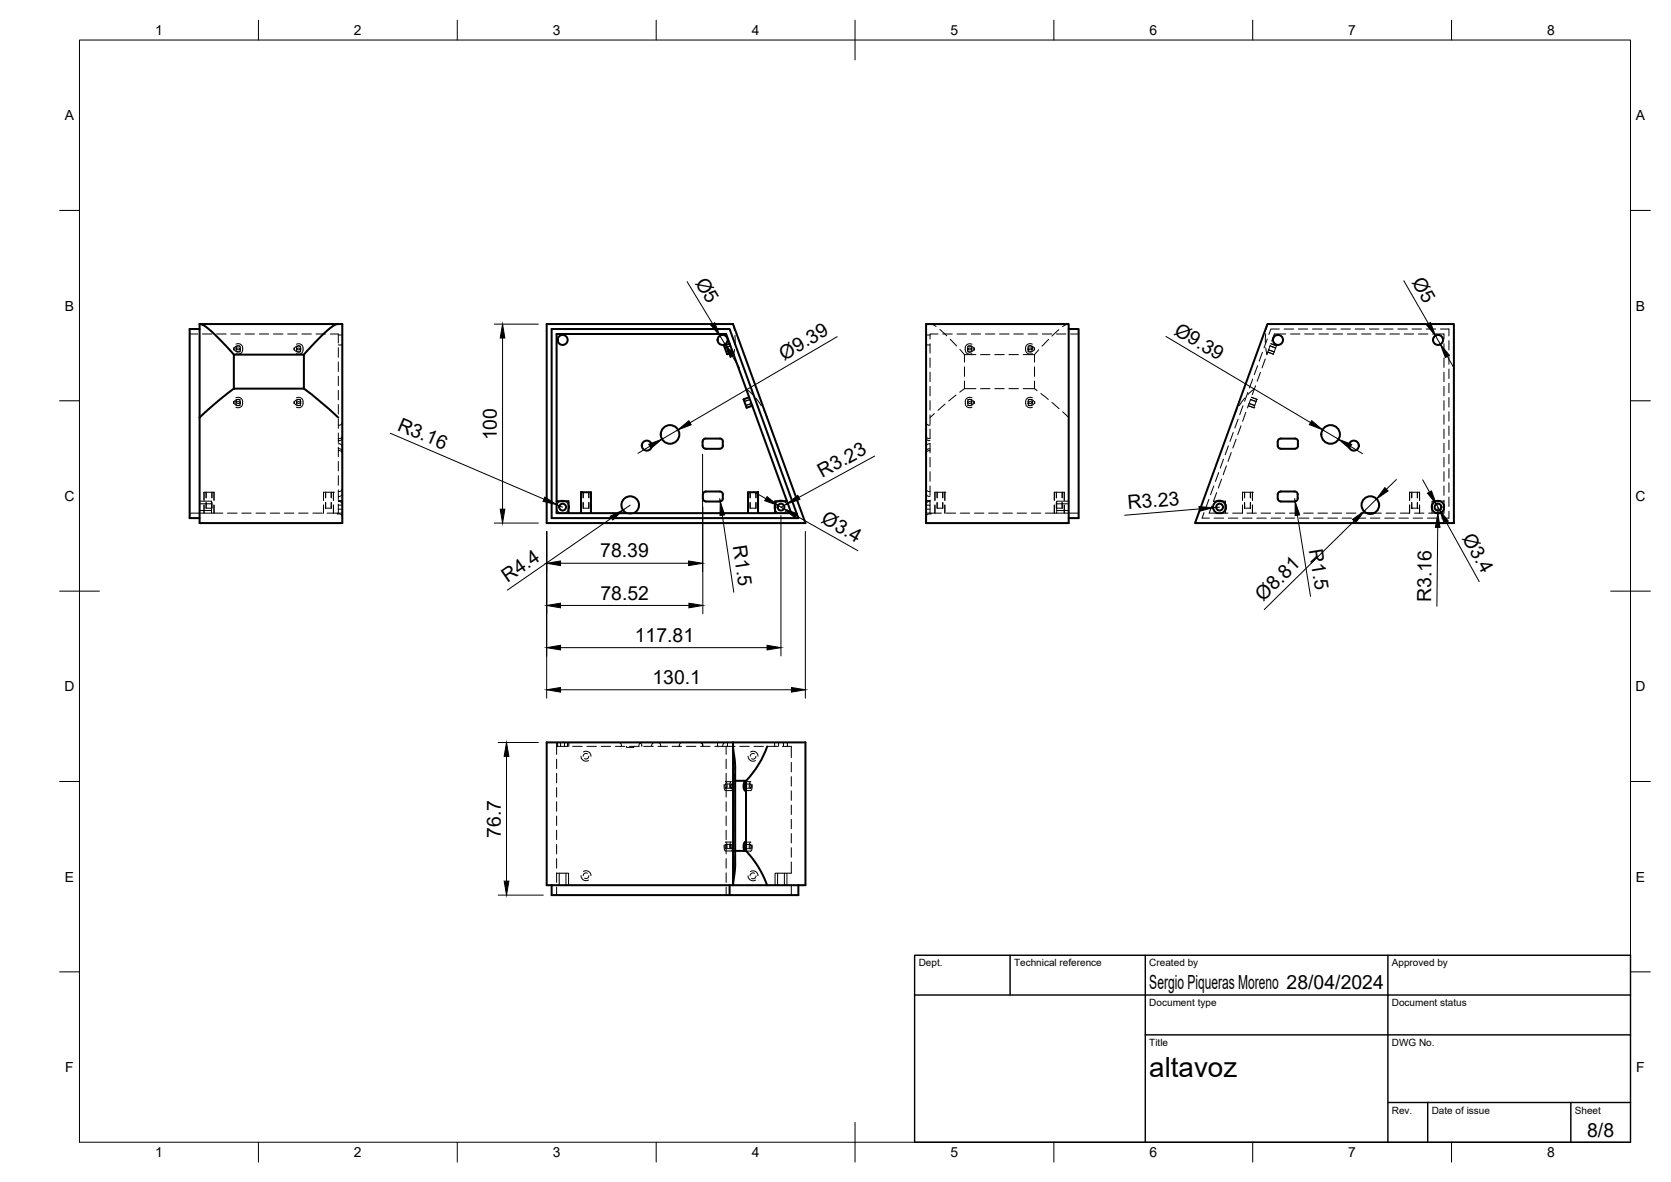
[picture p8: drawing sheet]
<svg xmlns="http://www.w3.org/2000/svg" width="420mm" height="297mm" viewBox="0 0 420 297" stroke-linecap="round" stroke-linejoin="round" font-family="sans-serif">
<!-- layer: Visible -->
<g fill="none" stroke="#000" stroke-width=".51">
<path d="M50.2 81.4v50.1h35.9v-50.1l-1.5 .1-1.6 .9-2.8 2.6-3.8 4.1M50.2 82.7h-2.5v47.5h2.5M58.8 89.1h17.6v8.6h-17.6zM58.8 97.7l-4.8 3.7-3.8 3.5M76.4 97.7l3.8 2.9 4.9 4.3M85 81.4h-34.8l1.2 .4 1.7 1.5 5.7 5.8M137.5 81.4h46.8l18.2 50.1h-65zM138.7 82.7h44.8l17.2 47.5h-62zM140 83.9h42.6l16.4 45.1h-59zM183.5 86.4l-1.4 .5 .7 2.1M184.2 88.5l-1.4 .5M188.4 99.8l-1.4 .6 .7 2.1 1.4-.6"/>
<path d="M232.9 81.4h35.8v50.1h-35.8zM268.7 82.7h2.5v47.5h-2.5M318.7 81.4h46.9v50.1h-65.1zM176.7 111v1M176.7 112a.75 .75 0 0 0 .7 .8M177.4 110.2h3.6M177.4 112.8h3.6M177.4 110.2a.75 .75 0 0 0-.7 .8M181 110.2a.75 .75 0 0 1 .8 .8l-.1 1a.72 .72 0 0 1-.7 .8M321.5 110.4l.5-.2h3.6a.75 .75 0 0 1 .8 .8v1a.79 .79 0 0 1-.8 .8h-3.6a.79 .79 0 0 1-.7-.8v-1zM140 125.9h3v3.1M142 125.9h-1"/>
<path d="M143 127v.9M146.1 129v-5.3h2.5v5.3M159.4 128.9a2.21 2.21 0 0 0 .8-3.3 2.21 2.21 0 0 0-3.5 0 2.21 2.21 0 0 0 .8 3.3M176.7 124.3v1M176.7 125.3a.75 .75 0 0 0 .8 .7M177.5 126h3.5M177.5 123.5h3.5M177.5 123.5a.75 .75 0 0 0-.8 .8M181 123.5a.72 .72 0 0 1 .7 .8l.1 1a.75 .75 0 0 1-.8 .7M190.6 123.7h-2.5v5.3M190.6 123.7h.1M190.6 123.7v5.3"/>
<path d="M194.9 126.9v1.1M197 125.9h-1.2M197.9 125.9h-3v3.1M306 125.9h1.2M308.1 126.9v1.1M321.5 123.7l.5-.2h3.6a.72 .72 0 0 1 .7 .8v1a.75 .75 0 0 1-.7 .7h-3.6a.79 .79 0 0 1-.7-.7v-1zM343.6 129h1.9M360.1 127v.9M361.1 125.9h1M363.1 127.9l-.4 .7-.6 .4-1-.1a1.58 1.58 0 0 1-.6-2.6 1.58 1.58 0 0 1 2.6 .6v1.1M137.5 186.6h65v35.8h-65zM184.3 187.6l.5 4.7v25.4l-.5 4.7z"/>
<path d="M184.3 186.6v1M184.8 196.2h2.8v17.6M187.3 198.7h.3M187.3 196.4h.3M187.4 196.4a1.83 1.83 0 0 0 0 2.3M192.9 187.6a24.5 24.5 0 0 1-5.3 8.6M184.8 213.8h2.8M187.3 211.6h.3M187.4 211.6a1.98 1.98 0 0 0-.2 2.2M187.6 213.8l1.8 2.1 1.4 2.1 1 1.9 1.1 2.5M138.7 222.4v2.5h62v-2.5M183.5 222.4v2.5"/>
<circle cx="141.5" cy="85.4" r="1.26"/>
<circle cx="181.7" cy="85.4" r="1.26"/>
<circle cx="321.3" cy="85.4" r="1.26"/>
<circle cx="361.6" cy="85.4" r="1.26"/>
<circle cx="162.6" cy="112" r="1.26"/>
<circle cx="168.5" cy="109.2" r="2.34"/>
<circle cx="334.6" cy="109.2" r="2.34"/>
<circle cx="340.4" cy="112" r="1.26"/>
<circle cx="141.5" cy="127.4" r=".86"/>
<circle cx="196.4" cy="127.4" r=".86"/>
<circle cx="306.6" cy="127.4" r="1.62"/>
<circle cx="306.7" cy="127.4" r=".86"/>
<circle cx="344.6" cy="126.9" r="2.21"/>
<circle cx="361.6" cy="127.4" r=".86"/>
</g>
<!-- layer: Hidden -->
<g fill="none" stroke="#000" stroke-width=".25">
<path d="M47.7 83.9h2M50.9 83.9h2.4M54.5 83.9h2.4M58 83.9h2.4M59.3 100a1.22 1.22 0 0 1 1.4 .2 1.22 1.22 0 0 1 .3 1.3 1.15 1.15 0 0 1-1.7 .8M59.4 86.5a1.26 1.26 0 0 1 1.6 1.1 1.26 1.26 0 0 1-1.6 1.3v-.1M59.4 87.4v.5M60.4 87.4v.5M60.5 87a1.12 1.12 0 0 0-1.7 .9v-.5a1.11 1.11 0 0 0 1.7 .9M61.6 83.9h2.4M65.2 83.9h2.4M68.7 83.9h2.4"/>
<path d="M72.3 83.9h2.4M74.5 86.5a1.26 1.26 0 0 1 1.7 1.2 1.26 1.26 0 0 1-1.6 1.2h-.1M74.5 100a1.21 1.21 0 0 1 1.4 .2 1.21 1.21 0 0 1 .3 1.3 1.12 1.12 0 0 1-1.7 .8M74.5 87.4v.6M75.6 87.4v.6M75.6 87a1.12 1.12 0 0 0-1.6 1v-.6a1.11 1.11 0 0 0 1.6 1M75.9 83.9h2.4M79.5 83.9h2.4M83.1 83.9h2v2.3M85.1 86.7h1M85.1 84.2h1M85.1 87.4v2.4"/>
<path d="M85.1 91v2.4M85.1 94.5v2.4M85.1 98.1v2.4M183.5 86.4l-1.4 .5M183.7 86.9l-1.4 .5M184 87.9l-1.4 .5 1.4-.5M184.3 81.4l.4 1.7M184.7 87.8l-.2 1.3M184.8 84.3v2.3M187.6 97.7l1.7 1.5M188.4 99.8l-1.4 .6M232.9 86.7h.9"/>
<path d="M232.9 84.2h.9M233.8 86.4v2.4M233.8 90v2.3M233.8 93.5v2.4M233.8 97.1v2.4M233.9 81.4l.7 .2 .8 .4M235.9 83.9h-2.1v1.3M236.3 82.8l1.8 1.6M237 83.9h2.4M238.9 85.2l1.7 1.8M240.4 99.3l-1.9 1.5M240.6 83.9h2.4"/>
<path d="M241.4 87.8l1.1 1.3M242.5 95.8v1.9h2.9M242.5 97.7l-1.2 .9M242.5 92.2v2.4M243.3 87a1.12 1.12 0 0 1 1.7 1v-.6a1.14 1.14 0 0 1-1.7 1M243.3 87.4v.6M244.2 83.9h2.4M244.3 87.4v.6M244.4 86.5a1.27 1.27 0 0 0-1.7 1.2 1.27 1.27 0 0 0 1.6 1.2h.1M244.4 100a1.21 1.21 0 0 0-1.4 .2 1.21 1.21 0 0 0-.3 1.3 1.12 1.12 0 0 0 1.7 .8M245.4 89.1h-2.9v1.9M246.5 97.7h2.4"/>
<path d="M246.5 89.1h2.4M247.8 83.9h2.3M250.1 97.7h2.4M250.1 89.1h2.4M251.3 83.9h2.4M253.7 97.7h2.4M253.7 89.1h2.4M254.9 83.9h2.4M257.3 89.1h2.8v1.9M257.3 97.7h2.8M257.9 87.9a1.11 1.11 0 0 0 1.7 .9M258.5 87a1.12 1.12 0 0 1 1.6 .9v-.5a1.11 1.11 0 0 1-1.7 .9"/>
<path d="M258.5 83.9h2.4M258.5 87.4v.5M259.5 87.4v.5M259.6 86.5a1.2 1.2 0 0 0-1.4 .1 1.2 1.2 0 0 0-.3 1.3M259.6 100a1.25 1.25 0 0 0-1.5 .2 1.25 1.25 0 0 0-.1 1.5 1.13 1.13 0 0 0 1.6 .6M260.1 97.7l.7 .5M260.1 92.2v2.4M260.1 95.8v1.9M261.2 87.9l-1.1 1.2M261.7 98.9l1.9 1.5M262.1 83.9h2.3M263.7 85.3l-1.7 1.7"/>
<path d="M265.6 83.9h2.4M266.3 82.8l-1.8 1.7M268.7 81.4l-.7 .2-.8 .5M269.2 83.9h2M313 100l-1.4 1.9M313.8 98.6l-.9 2.2M314.6 99.8l1.4 .6M315 95.3l-.8 2.2M315.4 97.7l-1.6 1.4M315.7 96.9l-.8 2.3M316.2 91.9l-.8 2.2M316.9 93.6l-.8 2.2"/>
<path d="M317.4 88.5l-.8 2.3M318.1 90.2l-.8 2.3M318.2 83.9v2.3M318.3 87.4l.2 1.7M318.6 85.2l-.8 2.2M318.7 81.4l-.3 1.3M318.8 88.5l1.4 .5M319 87.9l1.4 .5M319.4 86.9l-.8 2.2M319.5 86.4l1.5 .5M319.6 86.4l1.4 .5M320.8 87.4l-1.5-.5 1.4 .6"/>
<path d="M321 86.9l-.8 2.1M321 86.9h.1M321.7 82.7h-2.1l-.6 1.4M322.9 82.7h2.4M323.3 83.9h-2.9l-.6 1.8M324.5 83.9h2.4M326.5 82.7h2.3M328 83.9h2.4M330 82.7h2.4M331.6 83.9h2.4M333.6 82.7h2.4M335.2 83.9h2.4"/>
<path d="M337.2 82.7h2.4M338.8 83.9h2.3M340.7 82.7h2.4M342.3 83.9h2.4M344.3 82.7h2.4M345.9 83.9h2.4M347.9 82.7h2.4M349.5 83.9h2.4M351.5 82.7h2.3M353.1 83.9h2.4M355 82.7h2.4M356.6 83.9h2.4"/>
<path d="M358.6 82.7h2.4M360.2 83.9h2.9v1.3M362.2 82.7h2.1v1.7M363.1 86.4v2.4M363.1 90v2.3M363.1 93.5v2.4M363.1 97.1v2.4M364.3 85.6v2.4M364.3 89.2v2.4M364.3 92.7v2.4M364.3 96.3v2.4M364.3 99.9v2.4"/>
<path d="M58.8 100.9a1.11 1.11 0 0 0 1.6 .9M59.4 100.9v.5M60.4 100.9v.5M60.4 100.5a1.14 1.14 0 0 0-1.7 .9v-.5M74.5 100.9v.5M75.6 100.9v.5M75.6 100.5a1.12 1.12 0 0 0-1.6 .9v-.5a1.12 1.12 0 0 0 1.6 .9M85.1 112.8a.8 .8 0 0 1 1 .7M85.1 111.5a.82 .82 0 0 1 1 .8M85.1 113.2a.8 .8 0 0 1 1 .8M85.1 101.7v2.4M85.1 105.2v2.4"/>
<path d="M85.1 108.8v2.4M85.1 112.4v2.4M85.1 116v2.3M85.1 119.5v2.4M86.1 109.5l-.3 .6-.7 .1M86.1 106.1l-.1 .2a.84 .84 0 0 1-.9 .6M86.1 110l-.1 .2a.8 .8 0 0 1-.9 .5M188.6 100.4l-1.4 .5M188.9 101.4l-1.4 .5M189.1 101.9l-1.4 .6M190.1 100l1.3 2M192 103l.9 1.9"/>
<path d="M232.9 106.1v.2a.84 .84 0 0 0 .9 .6M232.9 110v.2a.8 .8 0 0 0 .9 .5M233.8 112.8a.8 .8 0 0 0-.9 .7M233.8 107.8v2.4l-.7-.1-.2-.6M233.8 111.5a.82 .82 0 0 0-.9 .8M233.8 113.2a.8 .8 0 0 0-.9 .8M233.8 100.7v2.4M233.8 104.3v2.3M233.8 111.4v2.4M233.8 115v2.4M233.8 118.5v2.4M234.9 103.9l-1 1"/>
<path d="M237.6 101.6l-1.8 1.5M243.3 100.5a1.12 1.12 0 0 1 1.7 .9l-.1-.5a1.11 1.11 0 0 1-1.6 .9M243.3 100.9v.5M244.3 100.9v.5M258.5 100.5a1.12 1.12 0 0 1 1.7 .9v-.5a1.14 1.14 0 0 1-1.7 .9M258.5 100.9v.5M259.6 100.9v.5M264.5 101.1l1.8 1.6M267.2 103.5l1.5 1.4M306.4 118.8l-.8 2.2M307.6 115.4l-.8 2.2M308.4 117.1l-.8 2.2"/>
<path d="M308.9 112l-.8 2.3M309.6 113.7l-.8 2.3M310.1 108.7l-.8 2.2M310.8 110.4l-.8 2.2M311 103l-.9 1.9M311.3 105.3l-.8 2.3M312 107l-.8 2.2M312.5 102l-.8 2.2M313.2 103.6l-.8 2.3M313.9 101.9l1.4 .6M314.1 101.4l1.4 .5M314.4 100.4l1.4 .5"/>
<path d="M314.5 100.3l-.8 2.2M315.3 102.5h.1M316 100.4l-.7 2.1M316 100.4h.1M363.1 100.7v2.4M363.1 104.3v2.3M363.1 107.8v2.4M363.1 111.4v2.4M363.1 115v2.4M363.1 118.5v2.4M364.3 103.5v2.3M364.3 107v2.4"/>
<path d="M364.3 110.6v2.4M364.3 114.2v2.4M364.3 117.8v2.3M47.7 129h5.5M50.2 125.9h3v3.1h2.8M50.2 126.6h3M50.2 128.3h3M51.3 125.7v-2h2.5v2M51.3 126.9v2.1M51.8 126.3v1.4h1.5v-1.4M51.8 123.7v1.4M51.9 123.7v1.4"/>
<path d="M51.9 126.3v1.4M53.3 123.7v1.4M53.8 126.9v2.1M57.2 129h2.4M60.8 129h2.4M64.4 129h2.3M67.9 129h2.4M71.5 129h2.4M75.1 129h2.4M78.7 129h2.3M81.3 126.9v2.1M81.9 126.3v1.4h1.4v-1.4"/>
<path d="M81.9 123.7v1.4M81.9 126.3v1.4M82.2 129h3.9M83.3 123.7v1.4M83.8 123.7h.1M83.8 123.7h-2.5v2M83.8 123.7v2M83.8 126.9v2.1M84.8 129v.1l.9 .2 .4 .6M85.1 126a.81 .81 0 0 1 1 .8M85.1 128h1M85.1 125.8h1"/>
<path d="M85.1 126.9h1M85.1 123.1v2.4M85.1 126.7v2.3M86.1 122.8l-.1 .2a.8 .8 0 0 1-.9 .5M86.1 124l-.3 .6-.7 .1M140 128l.4 .7 .5 .3M141 125.9l-.5 .3-.5 .7M141.9 125.9l.6 .3 .5 .8M143 127.9l-.3 .5-.8 .6M146.6 126.3v1.4h1.5l-.1-1.4M146.6 123.7v1.4M148 123.7v1.4"/>
<path d="M148.6 123.7v2M148.6 126.9v2.1M157.5 129l.8 .1 1.1-.1M188.1 123.7v2M188.1 126.9v2.1M188.6 126.3v1.4h1.5v-1.4M188.6 123.7v1.4M188.6 126.3v1.4M190.1 123.7v1.4M190.1 126.3v1.4M194.9 128l.2 .5 .7 .5M195.8 125.9l-.7 .5-.2 .5"/>
<path d="M197 125.9l.5 .4 .4 .6M197.9 128l-.4 .6-.5 .4M232.9 122.8a.78 .78 0 0 0 .9 .7M232.9 126.9h.9v2.1h-.9M232.9 124l.2 .6 .7 .1M232.9 128h.9M232.9 125.8h.9M233.8 126a.8 .8 0 0 0-.9 .8M233.8 129h2.9M233.8 122.1v2.4M233.8 125.7v1.2M234.1 129v.1l-.9 .2-.3 .6"/>
<path d="M235.1 126.9v2.1M235.6 126.3v1.4h1.5l-.1-1.4M235.6 123.7v1.4M237 123.7v1.4M237.6 123.7h-2.5v2M237.6 123.7h.1M237.6 123.7v2M237.6 126.9v2.1M237.9 129h2.4M241.4 129h2.4M245 129h2.4M248.6 129h2.4"/>
<path d="M252.2 129h2.4M255.7 129h2.4M259.3 129h2.4M262.9 129h2.8M265.1 125.7v-2h2.5v2M265.1 126.9v2.1M265.6 126.3v1.4h1.5v-1.4M265.6 123.7v1.4M265.7 129h5.5M265.7 126.6h3M265.7 128.3h3M267 123.7v1.4"/>
<path d="M267 126.3v1.4M267.1 123.7v1.4M267.6 126.9v2.1M268.7 125.9h-3v3.1M302.7 128.8l-.4 1.4h1.8M304 125.5l-.8 2.2M304.7 127.2l-.7 1.8h2M305.1 125.9h.9M305.2 122.1l-.8 2.2M305.3 130.2h2.4M305.9 123.8l-.8 2.2M307.1 120.4l-.8 2.3"/>
<path d="M307.2 125.9h.9v1M307.2 129h1.6M308.1 128v1M308.9 130.2h2.4M309.9 129h2.4M312.4 126.9v2.1M312.4 130.2h2.4M312.9 127.7h.1M312.9 123.7v1.4M312.9 126.3v1.4M312.9 127.7h1.5M313.5 129h2.4"/>
<path d="M314.4 123.7v1.4M314.4 126.3v1.4M314.9 123.7h.1M314.9 123.7h-2.5v2M314.9 123.7v2M314.9 126.9v2.1M316 130.2h2.4M317.1 129h2.4M319.6 130.2h2.4M320.7 129h2.3M323.2 130.2h2.3M324.3 129h2.3"/>
<path d="M326.7 130.2h2.4M327.8 129h2.4M330.3 130.2h2.4M331.4 129h2.4M333.9 130.2h2.4M335 129h2.4M337.5 130.2h2.3M338.5 129h2.4M341 130.2h2.4M342.1 129h1.5M344.6 130.2h2.4M345.5 129h1.8"/>
<path d="M348.2 130.2h2.4M348.5 129h2.4M351.7 130.2h2.4M352.1 129h2.4M354.4 123.7h.1M354.4 123.7v2M354.4 126.9v2.1M354.4 123.7h2.5v2M355 127.7h.1M355 127.7h1.4M355 123.7v1.4M355 126.3v1.4"/>
<path d="M355.3 130.2h2.4M355.7 129h2.3M356.4 127.7h.1M356.4 123.7v1.4M356.4 126.3v1.4M356.9 126.9v2.1M358.9 130.2h2.4M359.2 129h1.9M360.1 127.9v1.1M361.1 125.9h-1v1.1M362.1 125.9h1M363.1 128v1h-1"/>
<path d="M363.1 122.1v2.4M363.1 125.7v1.2M364.3 128.5v1.7h-1.8M364.3 121.3v2.4M364.3 124.9v2.4M140 186.6v3M140 190.8v2.4M140 194.3v2.4M140 197.9v2.4M140 187.6h2.8M140.2 186.6v1M140.9 186.6v1"/>
<path d="M141.9 186.6v1M142.7 186.6v1M143 186.6v1M144 187.6h2.4M146.1 190a1.26 1.26 0 0 0 1.9 1.1M146.7 189a1.25 1.25 0 0 1 1.9 1M147.6 187.6h2.4M147.7 189.4h-.1a.7 .7 0 0 0-1 .6M148 190a.71 .71 0 0 1-1 .7M151.2 187.6h2.3M154.7 187.6h2.4M155.5 186.6h.3a.8 .8 0 0 1 .5 1"/>
<path d="M157.5 187.6v.2h1.9v-.2M160.6 186.6h.3a.84 .84 0 0 1 .5 1M161.4 186.6h-.2a.84 .84 0 0 0-.5 1h-2.4M161.9 187.6h2.4M164.6 186.6h-.2a.8 .8 0 0 0-.5 1M165.4 186.6l.5 .2 .2 .8M165.4 187.6h2.4M169 187.6h2.4M171.6 186.6l-.6 .2-.2 .8M172.6 187.6h2.4M175.9 186.6l.6 .2 .2 .8M176 186.6h.2a.8 .8 0 0 1 .5 1"/>
<path d="M176.1 187.6h2.4M179.7 187.6h5.1M180.4 186.6v1M182.1 197.1v1.1l.4 .5 1.5-.1 .2-.5v-1M182.4 197.1a.63 .63 0 0 1 0 1zM182.5 198.1h1.4M182.5 197h1.4M182.5 186.6l-.6 .2-.2 .8M182.6 187.6v2M182.6 190.8v2.4M182.6 194.3v2.4M182.6 197.9v2.4"/>
<path d="M182.8 198v-1l-.3-.6h1.4l-.4 .5v1.1M182.9 186.6v1M183.8 197.1a.55 .55 0 0 1 0 .9zM184.8 194.4l-.3 1.8M184.8 196.2h-.3v2.9M184.8 193v.2M186 187.6h2.4M187.2 197.1a.56 .56 0 0 1 .2 1l-.2-.4zM187.3 196.4a1.83 1.83 0 0 1 0 2.3M187.3 198.1h1.5M187.3 197h1.5M187.6 196.4h1.2l-.4 .5v1.1"/>
<path d="M188.1 190a1.26 1.26 0 0 0 1.9 1.1M188.7 197a.63 .63 0 0 1 0 1zM188.7 189a1.22 1.22 0 0 1 1.9 1M189.1 197.1v.8l-.2 .7-1.3 .1M189.6 187.6h2.4M189.7 189.4h-.1a.72 .72 0 0 0-1 .7M190.1 190.1a.71 .71 0 0 1-1.1 .6M193.1 187.6h2.4M194.8 186.6v1M195.8 186.6v1M196.7 187.6h2.3v2.8M197 186.6v1"/>
<path d="M198 186.6v1M199 191.6v2.4M199 195.2v2.4M199 198.7v2.4M140 219.4h3v3M140 201.5v2.4M140 205.1v2.3M140 208.6v2.4M140 212.2v2.4M140 215.8v2.4M140 219.4v2.3M140.6 219.4v3"/>
<path d="M142.3 219.4v3M146.7 219a1.23 1.23 0 0 1 1.9 1.1M147.7 219.5a.68 .68 0 0 0-1.1 .6M182.1 212.3v1.1l.3 .5 1.6-.1 .2-.5v-1M182.4 212.2a.56 .56 0 0 1 0 1zM182.4 213.3h1.5M182.4 212.2h1.5M182.6 201.5v2.4M182.6 205.1v2.3M182.6 208.6v2.4M182.6 212.2v2.4M182.6 215.8v2.4"/>
<path d="M182.6 219.4v2.3M182.8 213.2l-.1-1.2-.3-.4h1.5l-.4 .5v1.1M183.8 212.2a.71 .71 0 0 1 0 1.1l-.1-.5zM184.5 211v2.8h.3M184.5 213.8v.3M184.5 200.3v2.4M184.5 203.8v2.4M184.5 207.4v2.4M184.7 215.3l.1 1.8M187.2 212.3a.56 .56 0 0 1 .2 1l-.2-.5zM187.3 211.6a1.77 1.77 0 0 1 0 2.3l-.1-.1M187.3 213.3h1.5"/>
<path d="M187.3 212.2h1.5M187.3 213.9h1.5M187.6 211.6h1.2l-.4 .5v1.1M188.7 219a1.23 1.23 0 0 1 1.9 1.1M188.7 212.2a.63 .63 0 0 1 0 1zM189.1 212.3v.8l-.3 .8M189.7 219.5a.73 .73 0 0 0-1.1 .6M195.5 219.4v3M197.2 219.4v3M197.9 219.4v3M199 216.6v2.8h-4.1v3M199 202.3v2.4"/>
<path d="M199 205.9v2.4M199 209.5v2.3M199 213v2.4M140 222.9v2M146.1 220.1a1.26 1.26 0 0 0 1.9 1.1M148.1 220.1a.72 .72 0 0 1-1.1 .6M182.6 222.9v2M188.1 220.1a1.26 1.26 0 0 0 1.9 1.1M190.1 220.1a.73 .73 0 0 1-1.1 .6M199 222.4v2.5"/>
<circle cx="59.9" cy="87.4" r=".51"/>
<circle cx="59.9" cy="87.9" r=".51"/>
<circle cx="75.1" cy="87.4" r=".51"/>
<circle cx="75.1" cy="88" r=".51"/>
<circle cx="243.8" cy="88" r=".51"/>
<circle cx="243.8" cy="87.4" r=".51"/>
<circle cx="259" cy="87.9" r=".51"/>
<circle cx="259" cy="87.4" r=".51"/>
<circle cx="59.9" cy="100.9" r=".51"/>
<circle cx="59.9" cy="101.4" r=".52"/>
<circle cx="75.1" cy="100.9" r=".51"/>
<circle cx="75.1" cy="101.4" r=".51"/>
<circle cx="243.8" cy="101.4" r=".51"/>
<circle cx="243.8" cy="100.9" r=".51"/>
<circle cx="259" cy="101.4" r=".51"/>
<circle cx="259" cy="100.9" r=".52"/>
</g>
<!-- layer: Visible -->
<circle cx="146.1" cy="123.7" r=".25" fill="#000"/>
<!-- layer: BORDER -->
<g fill="none" stroke="#000" stroke-width=".25">
<path d="M20 10.1h390v276.9h-390zM65 5.1v5M115 5.1v5M165 5.1v5M215 5.1v10M265 5.1v5M315 5.1v5M365 5.1v5M15 52.9h5M410 52.9h5M15 100.7h5M410 100.7h5"/>
<path d="M15 148.6h10M405 148.6h10M15 196.4h5M410 196.4h5M15 244.2h5M410 244.2h5M65 287v5M115 287v5M165 287v5M215 282.1v9.9M265 287v5M315 287v5"/>
<path d="M365 287v5"/>
</g>
<!-- layer: TITLEBLOCK -->
<path d="M230 240.1h180v46.9h-180zM230 250h180M254 240.1v9.9M288 240.1v46.9M349 240.1v46.9M288 260.1h122M349 277.1h61M359 277.1v9.9M395 277.1v9.9" fill="none" stroke="#000" stroke-width=".36"/>
<!-- layer: FD_Dimensions -->
<g fill="none" stroke="#000" stroke-width=".25">
<path d="M172.8 70.8l6.4 10.6M353 70.6l6.2 10.7M124.3 81.5h11.1M126.4 84.9v43.1M181 84.4l1.3 2.1M184.1 89.5l1.8 3M210.5 84.6l-37 21.6M293.2 84.5l36.3 21.7M360.9 84.4l1.3 2.1M363.9 89.6l1.8 3M98.2 108.9l38.6 16.5M163.4 112.1l-3 1.8"/>
<path d="M170.5 108l-4.1 2.4M176.7 114.1v29.6M219.9 114.6l-19 10.4M332.5 108l4.1 2.4M339.6 112.2l3 1.8M124.3 131.5h11.1M137.5 133.5v42M140 126.8l1.5 .7M153.8 130.2l-26.2 18.1M158.5 126.9l-1.8 1.3M176.7 127.4v26.8M181 125.3l.1 .7"/>
<path d="M181.6 129.5l2.9 19.3M189.5 123.6l3.1 1.7M195.6 127l1.5 .9M196.4 129.5v35.4M197.8 126.7l-1.4 .8M200.2 129.6l15.5 8.8M202.5 133.5v42M301.5 127.9l-18.7 1.6M306.6 127.5l-1.6 .1M325.5 125.3l.1 .7M326.2 129.5l3.3 20.4M340.5 130.9l-22.6 22.3"/>
<path d="M346.1 125.4l-3.1 3.1M351.1 120.5l-2.5 2.4M357.7 120.6l1.7 3M361.1 126.7l.9 1.5M361.5 132.5l-.2 19.9M361.5 127.5v1.5M363.1 127.8a1.58 1.58 0 0 1-2 1.1M363.7 131.3l8.2 14.9M140.9 152.2h32.3M140.9 141.5h32.2M140.9 173.3h58.1M140.9 162.8h52"/>
<path d="M125.3 186.6h10.1M127.4 190.1v31.3M125.3 224.9h11.3"/>
</g>
<g fill="#000" stroke="#000" stroke-width=".25">
<path d="M126.4 81.5l.5 3.4h-1.1zM178.7 81.7l1-.6 1.3 3.3zM182.3 86.5l2.3 2.7-1 .6zM358.7 81.6l1-.6 1.2 3.4zM362.2 86.5l2.2 2.8-1 .6zM163.1 111.6l3.3-1.2-2.7 2.3zM170.5 108l2.7-2.3 .6 1.1zM329.8 105.7l2.7 2.3-3.3-1.3zM336.6 110.4l3.3 1.3-.6 1zM125.8 128h1.1l-.5 3.5zM137 124.9l3 1.9-3.5-.8zM153.4 129.7l3.3-1.5-2.6 2.5z"/>
<path d="M181.1 126l1.1 3.4-1.2 .2zM192.9 124.8l2.7 2.2-3.3-1.2zM197.1 127.9l3.3 1.2-.5 1zM197.8 126.7l2.8-2.2 .5 1zM301.5 127.3l3.5 .3-3.4 .9zM325.6 126l1.2 3.4-1.2 .2zM340.1 130.5l2.9-2-2.1 2.9zM348.2 122.5l.8 .9-2.9 2zM358.9 123.9l1-.5 1.2 3.3zM361.5 129l.6 3.5h-1.2zM362 128.2l2.2 2.8-1 .5zM137.5 152.2l3.4-.6v1.1z"/>
<path d="M137.5 141.5l3.4-.5v1.1zM173.1 141l3.6 .5-3.6 .6zM173.2 151.6l3.5 .6-3.5 .5zM137.5 173.3l3.4-.5v1.1zM137.5 162.8l3.4-.6v1.1zM192.9 162.2l3.5 .6-3.5 .5zM199 172.8l3.5 .5-3.5 .6zM127.4 186.6l.6 3.5h-1.2zM126.8 221.4h1.2l-.6 3.5z"/>
</g>
<text font-size="7" x="289" y="270.6">altavoz</text>
<g font-size="4.9">
<text x="174.7" y="71" transform="rotate(59 174.7 71)">Ø5</text>
<text x="354.9" y="70.8" transform="rotate(60 354.9 70.8)">Ø5</text>
<text x="295" y="83.8" transform="rotate(31 295 83.8)">Ø9.39</text>
<text x="197.2" y="90.6" transform="rotate(-30 197.2 90.6)">Ø9.39</text>
<text x="99.7" y="107.9" transform="rotate(23 99.7 107.9)">R3.16</text>
<text x="124.9" y="110.7" transform="rotate(-90 124.9 110.7)">100</text>
<text x="206.8" y="120.1" transform="rotate(-29 206.8 120.1)">R3.23</text>
<text x="206.2" y="131.3" transform="rotate(29 206.2 131.3)">Ø3.4</text>
<text x="283.7" y="127.9" transform="rotate(-5 283.7 127.9)">R3.23</text>
<text x="184.3" y="137.2" transform="rotate(81 184.3 137.2)">R1.5</text>
<text x="367.6" y="135.1" transform="rotate(61 367.6 135.1)">Ø3.4</text>
<text x="150.9" y="140.1">78.39</text>
<text x="329.1" y="138.2" transform="rotate(81 329.1 138.2)">R1.5</text>
<text x="127.6" y="146.6" transform="rotate(-35 127.6 146.6)">R4.4</text>
<text x="151" y="150.7">78.52</text>
<text x="317.6" y="151.2" transform="rotate(-44 317.6 151.2)">Ø8.81</text>
<text x="359.9" y="151.3" transform="rotate(-89 359.9 151.3)">R3.16</text>
<text x="159.6" y="161.3">117.81</text>
<text x="164" y="171.9">130.1</text>
<text x="125.9" y="210.5" transform="rotate(-90 125.9 210.5)">76.7</text>
<text x="289" y="248.5">Sergio Piqueras Moreno 28/04/2024</text>
<text x="399.1" y="285.7">8/8</text>
</g>
<g font-size="3.5">
<text x="39" y="8.8">1</text>
<text x="89" y="8.8">2</text>
<text x="139" y="8.8">3</text>
<text x="189" y="8.8">4</text>
<text x="239" y="8.8">5</text>
<text x="289" y="8.8">6</text>
<text x="339" y="8.8">7</text>
<text x="389" y="8.8">8</text>
<text x="16.3" y="30.2">A</text>
<text x="411.3" y="30.2">A</text>
<text x="16.3" y="78">B</text>
<text x="411.3" y="78">B</text>
<text x="16.2" y="125.9">C</text>
<text x="411.2" y="125.9">C</text>
<text x="16.2" y="173.7">D</text>
<text x="411.2" y="173.7">D</text>
<text x="16.3" y="221.6">E</text>
<text x="411.3" y="221.6">E</text>
<text x="16.4" y="269.4">F</text>
<text x="411.4" y="269.4">F</text>
<text x="39" y="290.8">1</text>
<text x="89" y="290.8">2</text>
<text x="139" y="290.8">3</text>
<text x="189" y="290.8">4</text>
<text x="239" y="290.8">5</text>
<text x="289" y="290.8">6</text>
<text x="339" y="290.8">7</text>
<text x="389" y="290.8">8</text>
</g>
<g font-size="2.5">
<text x="231" y="242.9">Dept.</text>
<text x="255" y="242.9">Technical reference</text>
<text x="289" y="242.9">Created by</text>
<text x="350" y="242.9">Approved by</text>
<text x="289" y="252.8">Document type</text>
<text x="350" y="252.8">Document status</text>
<text x="289" y="262.9">Title</text>
<text x="350" y="262.9">DWG No.</text>
<text x="350" y="279.9">Rev.</text>
<text x="360" y="279.9">Date of issue</text>
<text x="396" y="279.9">Sheet</text>
</g>
</svg>
